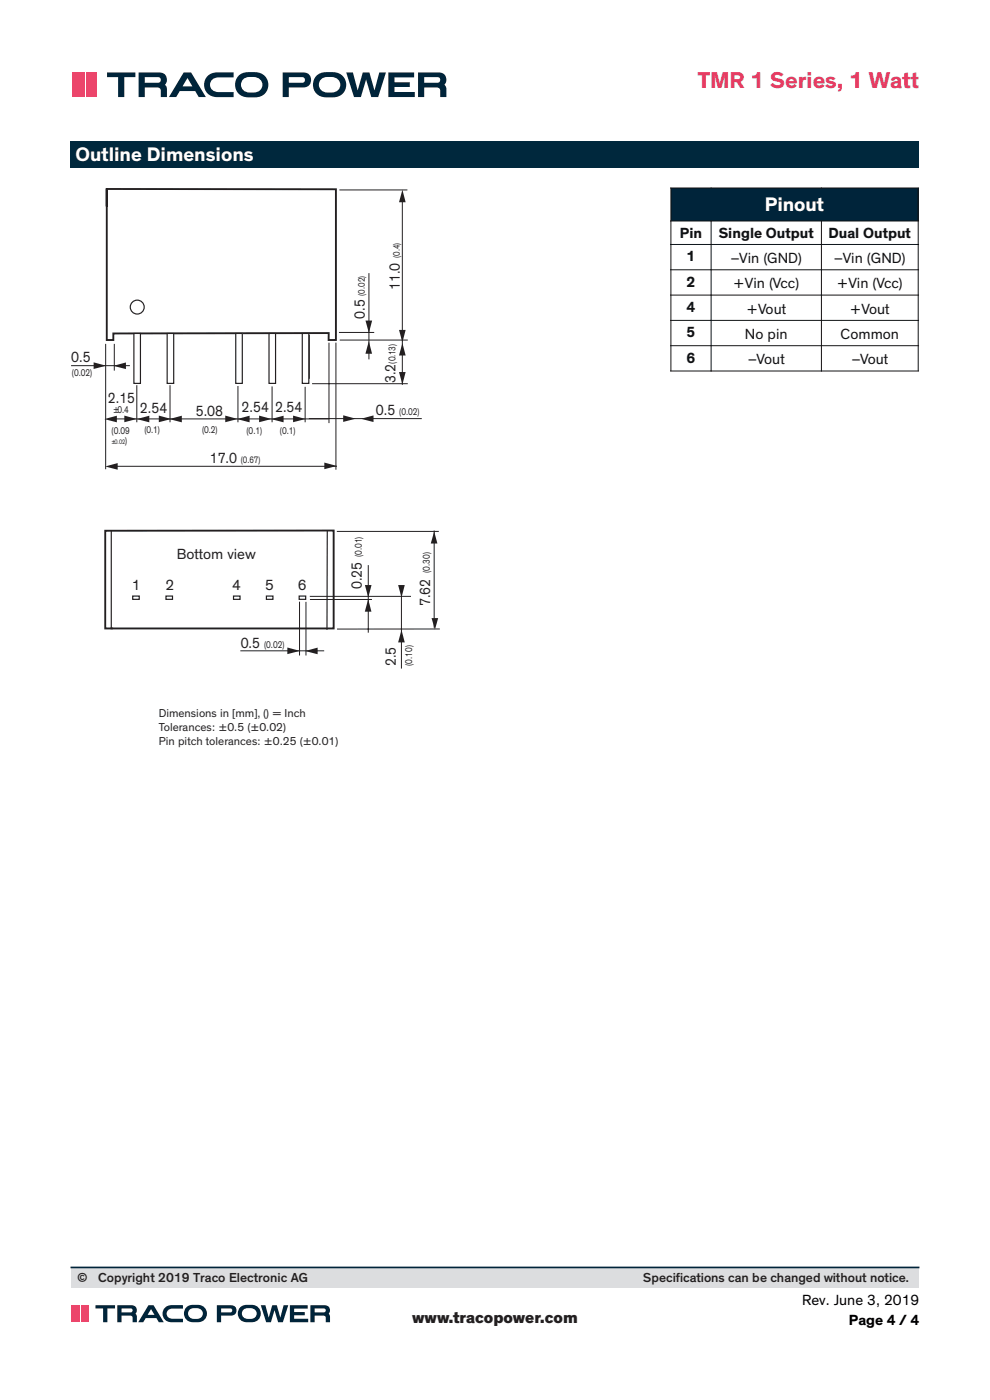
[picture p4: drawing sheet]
<svg xmlns="http://www.w3.org/2000/svg" width="210mm" height="297mm" viewBox="0 0 210 297" stroke-linecap="round" stroke-linejoin="round" font-family="sans-serif">
<path d="M15 30h180v5.7h-180z" fill="#00283d"/>
<path d="M22.3 112.6h48.5v20.7h-48.5z" fill-rule="evenodd" fill="#fff"/>
<path d="M22.3 112.6h48.5v20.7h-48.5z" fill="none" stroke="#231f20" stroke-width=".4"/>
<g fill="#231f20">
<path d="M62.2 88.2l2.6 .7-2.6 .7z"/>
<path d="M57.5 88.9l2.7-.7v1.4z"/>
<path d="M84.6 78.9h1.4l-.6 2.7z"/>
<path d="M85.4 72.8l.6 2.6h-1.4z"/>
</g>
<path d="M23.6 112.6v20.7M69.4 112.6v20.9M28.1 126.5h1.4v.6h-1.4zM35.2 126.5h1.4v.6h-1.4zM56.5 126.5h1.4v.6h-1.4zM63.5 126.5h1.3v.6h-1.3z" fill="none" stroke="#231f20" stroke-width=".25"/>
<path d="M23.6 133.3h.2" fill="none" stroke="#231f20" stroke-width=".35"/>
<path d="M22.7 40v3.8v-3.7l48.6 .1v31.9h-1.6v-1.4h-45.7v1.4h-1.3z" fill="#fff"/>
<path d="M22.7 40v3.8v-3.7l48.6 .1v31.9h-1.6v-1.4h-45.7v1.4h-1.3z" fill="none" stroke="#231f20" stroke-width=".4"/>
<path d="M28.4 70.7h1.4v10.6h-1.4z" fill="#fff"/>
<path d="M28.4 70.7h1.4v10.6h-1.4z" fill="none" stroke="#231f20" stroke-width=".25"/>
<path d="M35.5 70.7h1.3v10.6h-1.3z" fill="#fff"/>
<path d="M35.5 70.7h1.3v10.6h-1.3z" fill="none" stroke="#231f20" stroke-width=".25"/>
<path d="M50 70.7h1.4v10.6h-1.4z" fill="#fff"/>
<path d="M50 70.7h1.4v10.6h-1.4z" fill="none" stroke="#231f20" stroke-width=".25"/>
<path d="M57.1 70.7h1.4v10.6h-1.4z" fill="#fff"/>
<path d="M57.1 70.7h1.4v10.6h-1.4z" fill="none" stroke="#231f20" stroke-width=".25"/>
<path d="M64.1 70.7h1.4v10.6h-1.4z" fill="#fff"/>
<path d="M64.1 70.7h1.4v10.6h-1.4z" fill="none" stroke="#231f20" stroke-width=".25"/>
<path d="M22.4 73.1v26.3M24.2 73.1v5.4M65.6 71.1v9.1M71.3 72.8v26.7M29 81.8v7.7M36.1 81.8v7.7M50.5 82v7.5M57.7 82.1v7.4M64.7 82.2v7.3" fill="none" stroke="#231f20" stroke-width=".21"/>
<g fill="#231f20">
<path d="M55 88.2l2.6 .7-2.6 .7z"/>
<path d="M50.3 88.9l2.6-.7v1.4z"/>
<path d="M33.7 88.2l2.6 .7-2.6 .7z"/>
<path d="M29 88.9l2.7-.7v1.4z"/>
<path d="M26.4 88.2l2.6 .7-2.6 .7z"/>
<path d="M22.1 88.9l2.7-.7v1.4z"/>
<path d="M47.8 88.2l2.6 .7-2.6 .7z"/>
<path d="M35.9 88.9l2.7-.7v1.4z"/>
</g>
<path d="M24 88.9h45.6" fill="none" stroke="#231f20" stroke-width=".21"/>
<g fill="#231f20">
<path d="M68.8 98.1l2.7 .8-2.7 .6z"/>
<path d="M22.3 99l2.7-.8v1.4z"/>
</g>
<path d="M24 98.9h47.4" fill="none" stroke="#231f20" stroke-width=".21"/>
<circle cx="29.1" cy="65.1" r="1.48" fill="none" stroke="#231f20" stroke-width=".25"/>
<g fill="#231f20">
<path d="M24.1 77.6l2.6-.7v1.4z"/>
<path d="M19.9 76.9l2.6 .7-2.6 .7z"/>
</g>
<path d="M15.2 77.6h12.2" fill="none" stroke="#231f20" stroke-width=".21"/>
<g fill="#231f20">
<path d="M76.6 88.8l2.6-.7v1.4z"/>
<path d="M72.8 88.1l2.7 .7-2.7 .7z"/>
</g>
<path d="M72.1 40.3h14.2M69.8 72.8v16.9M72.2 72.1h14.2M65.6 88.8h23.8M66.3 81.4h20.1" fill="none" stroke="#231f20" stroke-width=".21"/>
<g fill="#231f20">
<path d="M84.6 70h1.4l-.6 2.6z"/>
<path d="M85.4 40.3l.6 2.6h-1.4z"/>
</g>
<path d="M78.3 58v18.1M85.3 42.3v39.2M72 70.5h7.3" fill="none" stroke="#231f20" stroke-width=".21"/>
<g fill="#231f20">
<path d="M78.2 72.4l.7 2.6h-1.4z"/>
<path d="M77.5 68h1.4l-.7 2.7z"/>
</g>
<path d="M78.1 120v14.1M92.1 112.6v20.5M85.2 124.6v17.1M93.2 133.4l-21.6 .1" fill="none" stroke="#231f20" stroke-width=".21"/>
<g fill="#231f20">
<path d="M77.4 124.1h1.4l-.7 2.7z"/>
<path d="M84.5 124.1h1.4l-.7 2.7z"/>
<path d="M91.5 131.1h1.4l-.6 2.5z"/>
<path d="M78.1 127.1l.7 2.7h-1.4z"/>
<path d="M85.2 133.6l.7 2.7h-1.4z"/>
<path d="M92.1 112.7l.7 2.6h-1.4z"/>
</g>
<path d="M49.5 126.5h1.4v.6h-1.4z" fill="none" stroke="#231f20" stroke-width=".25"/>
<path d="M64.9 127.8v11.2" fill="none" stroke="#231f20" stroke-width=".21"/>
<g fill="#231f20">
<path d="M64.7 138.1l2.7-.7v1.4z"/>
<path d="M61 137.4l2.6 .7-2.6 .7z"/>
</g>
<path d="M71.6 112.7h21.4M51.1 138.1h17.6M63.5 127.8v11.2M65.8 126.5h21.3M65.9 127.2h12.9" fill="none" stroke="#231f20" stroke-width=".21"/>
<path d="M142.3 39.9h52.5v7h-52.5z" fill="#00243a"/>
<g fill="none" stroke="#101315" stroke-width=".21">
<path d="M142.2 39.9h52.6M142.3 40v6.8M194.8 40v6.8M142.2 46.9h52.6M142.2 51.9h52.6M142.2 57.2h52.6M142.3 47v4.8M142.3 51.9v5.3M142.3 57.3v5.2M150.8 47v4.8M150.8 51.9v5.3M150.8 57.3v5.2"/>
<path d="M174.2 47v4.8M174.2 51.9v5.3M174.2 57.3v5.2M194.8 47v4.8M194.8 51.9v5.3M194.8 57.3v5.2M142.2 62.6h52.6M142.2 68h52.6M142.2 73.3h52.6M142.2 78.7h52.6M142.3 62.7v5.2M142.3 68v5.3"/>
<path d="M142.3 73.4v5.2M150.8 62.7v5.2M150.8 68v5.3M150.8 73.4v5.2M174.2 62.7v5.2M174.2 68v5.3M174.2 73.4v5.2M194.8 62.7v5.2M194.8 68v5.3M194.8 73.4v5.2"/>
</g>
<g fill="#00243a">
<path d="M82.4 15.4h5.4v1h-4.1v1.1h3.2v1h-3.2v1h4.3v1.1h-5.6z"/>
<path d="M44.2 16a6.7 6.7 0 0 1 4-.6h1.4v1h-3.2a1.59 1.59 0 0 0-1.9 1.6 1.59 1.59 0 0 0 1.9 1.5h3.2v1.1h-3.5a2.64 2.64 0 0 1-2.6-1.6 2.64 2.64 0 0 1 .7-3z"/>
<path d="M22.7 15.4h6v1h-2.3v4.2h-1.3v-4.2h-2.4z"/>
<path d="M73.4 15.4h1.5l1 3.8 1-3.8h1.5l1 3.8 1.1-3.8h1.4l-1.7 5.2h-1.4l-1.1-3.7-1.1 3.7h-1.5z"/>
<path d="M39.8 16.6l1 1.7h-2.1zM39 15.4l-3.2 5.2h1.6l.7-1.3h3.3l.8 1.3h1.5l-3.2-5.2z"/>
<path d="M51.6 16.8a3 3 0 0 1 3.8 .4 1.69 1.69 0 0 1-.1 1.8 1.69 1.69 0 0 1-1.8 .6 1.8 1.8 0 0 1-1.9-.4 1.8 1.8 0 0 1-.3-2zM50.7 15.9a2.71 2.71 0 0 0-.6 3.1 2.71 2.71 0 0 0 2.6 1.7 3.9 3.9 0 0 0 3.7-1.1 2.69 2.69 0 0 0 .2-2.9 2.69 2.69 0 0 0-2.5-1.4 4.3 4.3 0 0 0-3.4 .6z"/>
<path d="M68.1 16.8a3 3 0 0 1 3.9 .4 1.69 1.69 0 0 1-.2 1.8 1.69 1.69 0 0 1-1.7 .6 1.8 1.8 0 0 1-2-.4 1.8 1.8 0 0 1-.3-2zM67.3 15.9a2.71 2.71 0 0 0-.7 3.1 2.71 2.71 0 0 0 2.6 1.7 3.9 3.9 0 0 0 3.7-1.1 2.69 2.69 0 0 0 .2-2.9 2.69 2.69 0 0 0-2.4-1.4 4.3 4.3 0 0 0-3.4 .6z"/>
</g>
<g fill="#00243a">
<path d="M61.3 16.4h2.8a.6 .6 0 0 1 .6 .6 .6 .6 0 0 1-.6 .6h-2.8zM60 15.4v5.2h1.3v-2h3a1.59 1.59 0 0 0 1.7-1.6 1.59 1.59 0 0 0-1.7-1.6z" fill-rule="evenodd"/>
<path d="M90 16.4h2.8a.6 .6 0 0 1 .6 .6 .6 .6 0 0 1-.6 .6h-2.8zM88.7 15.4v5.2h1.3v-2h2.6a.78 .78 0 0 1 .8 1v1h1.3l-.1-2.1-.3-.5a1.55 1.55 0 0 0 .2-1.8 1.55 1.55 0 0 0-1.5-.8z" fill-rule="evenodd"/>
<path d="M30.7 16.4h2.8a.6 .6 0 0 1 .6 .6 .6 .6 0 0 1-.6 .6h-2.8zM29.4 15.4v5.2h1.3v-2h2.6a.78 .78 0 0 1 .8 1v1h1.3l-.1-2.1-.3-.5a1.55 1.55 0 0 0 .3-1.8 1.55 1.55 0 0 0-1.6-.8z" fill-rule="evenodd"/>
</g>
<g fill="#ed466c">
<path d="M15.3 15.4h2.2v5.2h-2.2z"/>
<path d="M18.3 15.4h2.1v5.2h-2.1z"/>
</g>
<path d="M17.9 15.4v5.2" fill="none" stroke="#ed466c" stroke-width=".29"/>
<path d="M15.1 268.9h179.8v4.4h-179.8z" fill="#dcdddf"/>
<path d="M15.1 268.9h179.8" fill="none" stroke="#00243a" stroke-width=".35"/>
<g fill="#00243a">
<path d="M61.5 276.9h3.8v.7h-2.9v.7h2.2v.7h-2.2v.8h3v.7h-3.9z"/>
<path d="M35 277.4a4.6 4.6 0 0 1 3.2-.5h.6v.7h-2.2a1.1 1.1 0 0 0-1.3 1.1 1.1 1.1 0 0 0 1.3 1.1h2.2v.7h-2.4a1.82 1.82 0 0 1-1.8-1 1.82 1.82 0 0 1 .4-2.1z"/>
<path d="M20.3 276.9h4.1v.7h-1.6v2.9h-.9v-2.9h-1.6z"/>
<path d="M55.3 276.9h1l.7 2.6 .7-2.6h1l.8 2.6 .7-2.6h.9l-1.1 3.6h-1l-.8-2.6-.7 2.6h-1z"/>
<path d="M32 277.7l.8 1.2h-1.5zM31.5 276.9l-2.2 3.6h1.1l.5-.9h2.3l.5 .9h1l-2.1-3.6z"/>
<path d="M40.3 277.8a2.03 2.03 0 0 1 2.7 .5 1.32 1.32 0 0 1-1.8 1.5 1.15 1.15 0 0 1-1.2-.7 1.15 1.15 0 0 1 .3-1.3zM39.5 277.4a1.87 1.87 0 0 0-.3 2 1.87 1.87 0 0 0 1.8 1.1 2.5 2.5 0 0 0 2.7-.9 1.86 1.86 0 0 0-1.7-2.8 2.72 2.72 0 0 0-2.5 .6z"/>
<path d="M51.7 277.8a2.03 2.03 0 0 1 2.7 .5 1.32 1.32 0 0 1-1.8 1.5 1.15 1.15 0 0 1-1.2-.7 1.15 1.15 0 0 1 .3-1.3zM50.9 277.4a1.87 1.87 0 0 0-.3 2 1.87 1.87 0 0 0 1.8 1.1 2.5 2.5 0 0 0 2.7-.9 1.86 1.86 0 0 0-1.7-2.8 2.72 2.72 0 0 0-2.5 .6z"/>
</g>
<g fill="#00243a">
<path d="M46.9 277.6h2.2a.42 .42 0 0 1 .1 .5 .42 .42 0 0 1-.4 .3h-1.9zM46 276.9v3.6h.9v-1.4h2.1a1.1 1.1 0 0 0 1.2-1.1 1.1 1.1 0 0 0-1.2-1.1z" fill-rule="evenodd"/>
<path d="M66.8 277.6h2.1a.43 .43 0 0 1 .2 .5 .43 .43 0 0 1-.4 .3h-1.9zM65.8 276.9v3.6h1v-1.4h1.8a1.03 1.03 0 0 1 .5 1.4h.9v-1.1l-.3-.7a1.07 1.07 0 0 0 .2-1.2 1.07 1.07 0 0 0-1.1-.6z" fill-rule="evenodd"/>
<path d="M25.8 277.6h2.1a.43 .43 0 0 1 .2 .5 .43 .43 0 0 1-.4 .3h-1.9zM24.9 276.9v3.6h.9v-1.4h1.8a1.03 1.03 0 0 1 .5 1.4h.9v-1.1l-.3-.7a1.07 1.07 0 0 0 .2-1.2 1.07 1.07 0 0 0-1.1-.6z" fill-rule="evenodd"/>
</g>
<g fill="#ec476c">
<path d="M15.1 276.9h1.5v3.6h-1.5z"/>
<path d="M17.2 276.9h1.5v3.6h-1.5z"/>
</g>
<path d="M16.9 276.9v3.6" fill="none" stroke="#ec476c" stroke-width=".21"/>
<text font-size="4.9" fill="#e53d63" x="148" y="18.7">TMR 1 Series, 1 Watt</text>
<g font-size="4.2" fill="#fff">
<text x="16" y="34.2">Outline Dimensions</text>
<text x="162.3" y="44.8">Pinout</text>
</g>
<text font-size="3.5" fill="#231f20" x="87.4" y="280.7">www.tracopower.com</text>
<g font-size="3.2" fill="#101315">
<text x="144.2" y="50.5">Pin</text>
<text x="152.4" y="50.5">Single Output</text>
<text x="175.8" y="50.5">Dual Output</text>
<text x="145.6" y="55.4">1</text>
<text x="154.9" y="55.8">–Vin (GND)</text>
<text x="176.9" y="55.8">–Vin (GND)</text>
<text x="145.6" y="60.8">2</text>
<text x="155.5" y="61.2">+Vin (Vcc)</text>
<text x="177.5" y="61.2">+Vin (Vcc)</text>
<text x="145.6" y="66.2">4</text>
<text x="145.6" y="71.5">5</text>
<text x="158" y="71.9">No pin</text>
<text x="158.3" y="66.6">+Vout</text>
<text x="178.3" y="71.9">Common</text>
<text x="180.3" y="66.6">+Vout</text>
<text x="145.6" y="76.9">6</text>
<text x="158.6" y="77.3">–Vout</text>
<text x="180.6" y="77.3">–Vout</text>
</g>
<g font-size="3.2" fill="#231f20">
<text x="84.8" y="61.6" transform="rotate(-90 84.8 61.6)">11.0</text>
<text x="77.4" y="67.7" transform="rotate(-90 77.4 67.7)">0.5</text>
<text x="15.1" y="76.7">0.5</text>
<text x="83.9" y="81.2" transform="rotate(-90 83.9 81.2)">3.2</text>
<text x="22.9" y="85.5">2.15</text>
<text x="29.7" y="87.5">2.54</text>
<text x="41.5" y="88.3">5.08</text>
<text x="51.2" y="87.5">2.54</text>
<text x="58.4" y="87.5">2.54</text>
<text x="79.7" y="88">0.5</text>
<text x="44.5" y="98.3">17.0</text>
<text x="37.5" y="118.7">Bottom view</text>
<text x="27.9" y="125.1">1</text>
<text x="35.1" y="125.1">2</text>
<text x="49.2" y="125.1">4</text>
<text x="56.2" y="125.1">5</text>
<text x="63.2" y="125.1">6</text>
<text x="76.7" y="125" transform="rotate(-90 76.7 125)">0.25</text>
<text x="91.3" y="128.6" transform="rotate(-90 91.3 128.6)">7.62</text>
<text x="51.1" y="137.5">0.5</text>
<text x="84" y="141.3" transform="rotate(-90 84 141.3)">2.5</text>
</g>
<g font-size="3.2">
<text x="170.1" y="276.9">Rev. June 3, 2019</text>
<text x="180.1" y="281.1">Page 4 / 4</text>
</g>
<g font-size="2.8" fill="#231f20">
<text x="16.4" y="272">©</text>
<text x="20.8" y="272">Copyright 2019 Traco Electronic AG</text>
<text x="136.4" y="272">Specif</text>
<text x="143.4" y="272">ications can be changed without notice.</text>
</g>
<g font-size="2.5" fill="#231f20">
<text x="33.7" y="152.1">Dimensions in [mm], () = Inch</text>
<text x="33.7" y="155.1">Tolerances: ±0.5 (±0.02)</text>
<text x="33.7" y="158">Pin pitch tolerances: ±0.25 (±0.01)</text>
</g>
<g font-size="2.1" fill="#231f20">
<text x="83.9" y="77.1" transform="rotate(-90 83.9 77.1)">(0.13)</text>
<text x="15.3" y="79.8">(0.02)</text>
<text x="24" y="87.7">±0.4</text>
<text x="84.7" y="88">(0.02)</text>
<text x="23.7" y="92.1">(0.09</text>
<text x="26.6" y="94.2">)</text>
<text x="30.6" y="91.9">(0.1)</text>
<text x="42.9" y="91.8">(0.2)</text>
<text x="52.3" y="92">(0.1)</text>
<text x="59.4" y="92">(0.1)</text>
<text x="76.7" y="118.2" transform="rotate(-90 76.7 118.2)">(0.01)</text>
<text x="91.2" y="121.5" transform="rotate(-90 91.2 121.5)">(0.30)</text>
<text x="56" y="137.5">(0.02)</text>
<text x="87.4" y="141.2" transform="rotate(-90 87.4 141.2)">(0.10)</text>
</g>
<g font-size="2" fill="#231f20">
<text x="84.8" y="54.7" transform="rotate(-90 84.8 54.7)">(0.4)</text>
<text x="77.4" y="62.7" transform="rotate(-90 77.4 62.7)">(0.02)</text>
<text x="51.1" y="98.3">(0.67)</text>
</g>
<text font-size="1.4" fill="#231f20" x="23.7" y="94.2">±0.02</text>
</svg>
